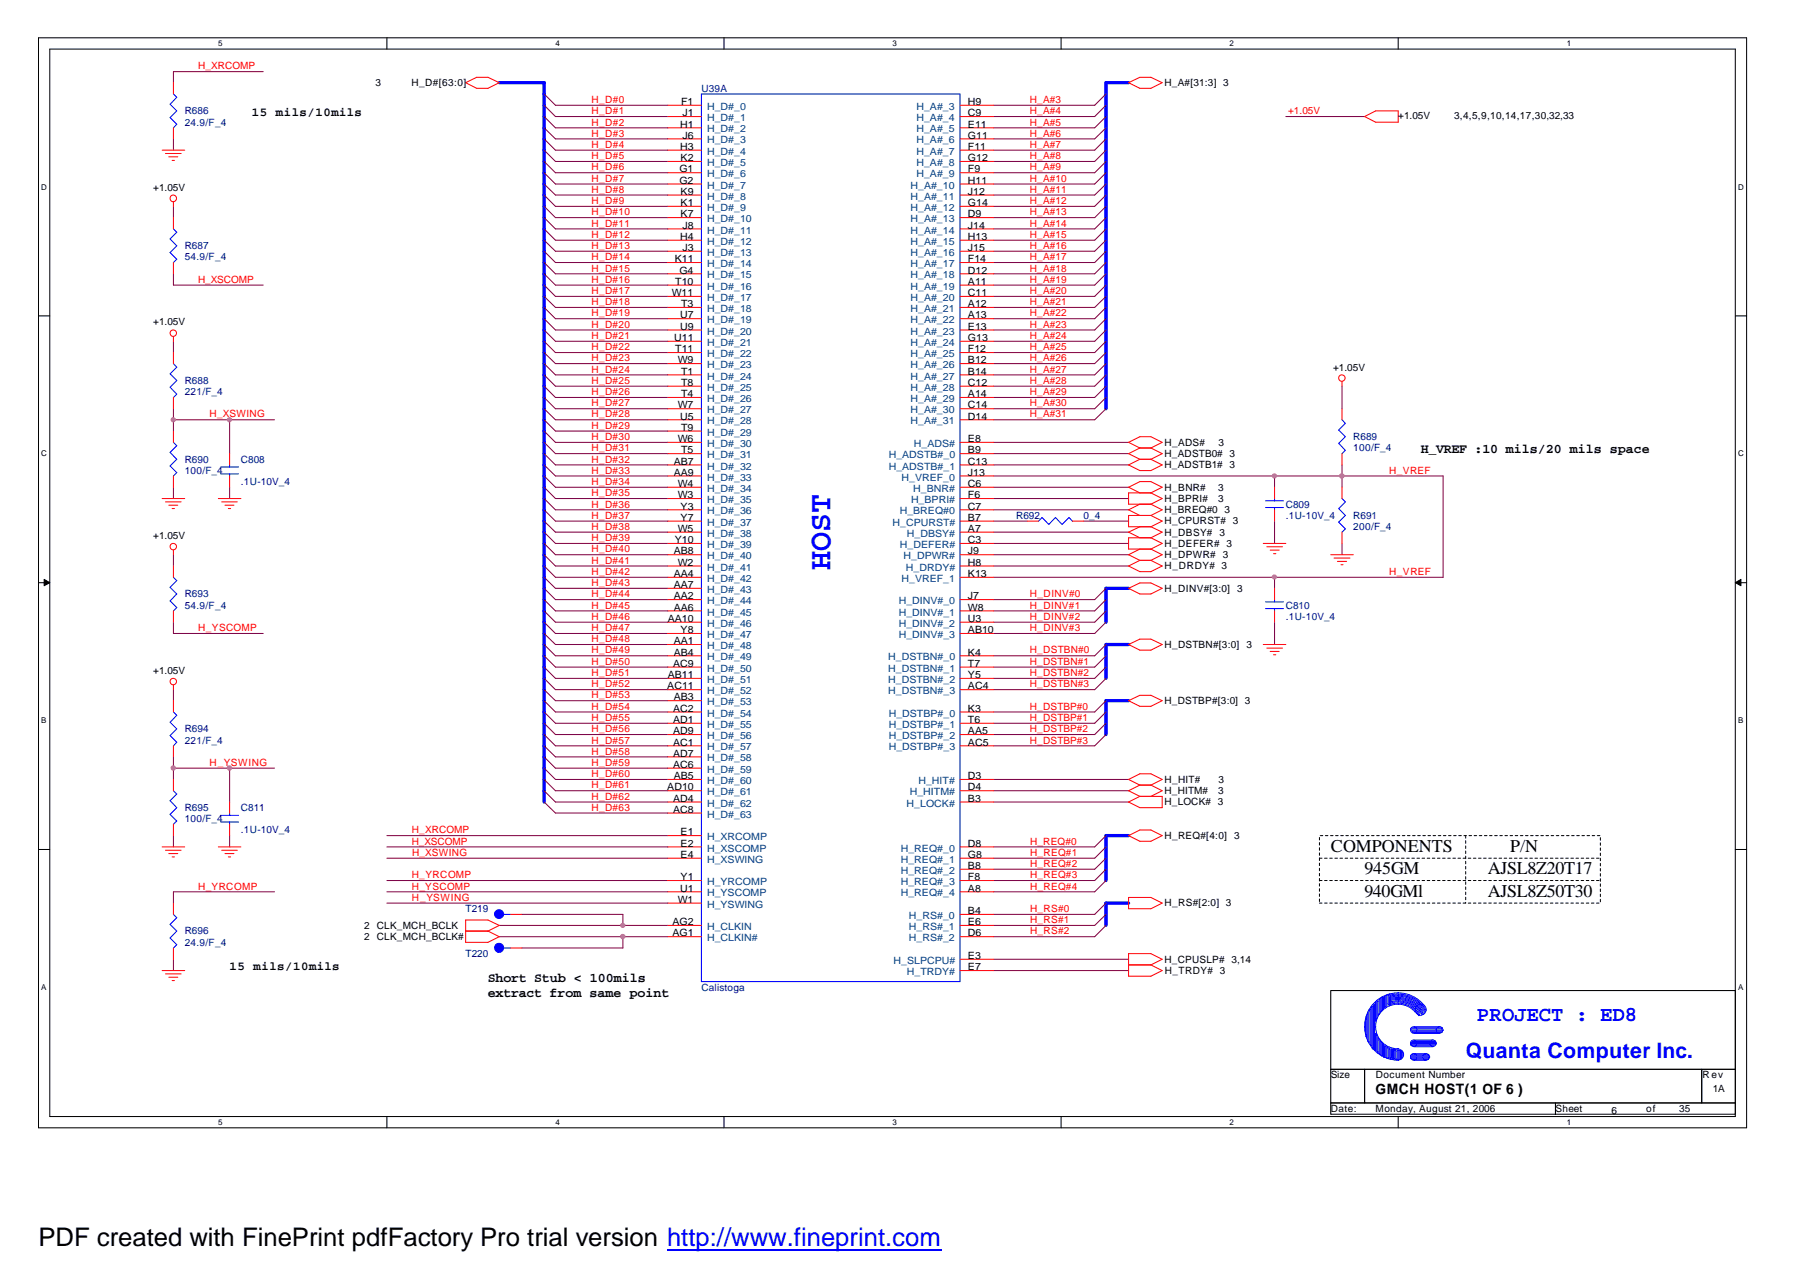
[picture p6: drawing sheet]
<svg xmlns="http://www.w3.org/2000/svg" width="297mm" height="210mm" viewBox="0 0 297 210" stroke-linecap="round" stroke-linejoin="round" font-family="sans-serif">
<g fill="none" stroke="#000" stroke-width=".17">
<path d="M6.3 6.2h281.9v179.9h-281.9zM8.2 8.1h278.1v176.1h-278.1zM63.8 6.2v1.9M119.5 6.2v1.9M175.1 6.2v1.9M230.7 6.2v1.9M6.3 52.1h1.9M286.3 52.1h1.9M6.3 96.2h1.9M286.3 96.2h1.9M6.3 140.2h1.9M286.3 140.2h1.9"/>
<path d="M219.6 163.5h66.7v13h-66.7zM219.6 176.5h5.6v5.5h-5.6zM225.2 176.5h55.6v5.5h-55.6zM280.8 176.5h5.5v5.5h-5.5zM63.8 184.2v1.9M119.5 184.2v1.9M175.1 184.2v1.9M219.6 182h37.1v1.9h-37.1zM230.7 184.2v1.9M256.7 182h29.6v1.9h-29.6z"/>
</g>
<g fill="#000" stroke="#000" stroke-width=".17">
<path d="M7.3 95.6l.9 .6-.9 .5z" fill-rule="evenodd"/>
<path d="M286.3 96.2l1-.6v1.1z" fill-rule="evenodd"/>
</g>
<g fill="none" stroke="#800040" stroke-width=".17">
<path d="M43.4 11.8h-14.8v1.8M89.8 15.5l1.9 1.9h18.5M89.8 17.4l1.9 1.8h18.5M89.8 19.2l1.9 1.9h18.5M182.5 15.5l-1.9 1.9h-16.6M182.5 17.4l-1.9 1.8h-16.6M182.5 19.2l-1.9 1.9h-16.6M212.2 19.2h13M28.6 22.9v1.9M28.6 34.1v1.8M89.8 21.1l1.9 1.8h18.5M89.8 22.9l1.9 1.9h18.5"/>
<path d="M89.8 24.8l1.9 1.8h18.5M89.8 26.6l1.9 1.9h18.5M89.8 28.5l1.9 1.9h18.5M89.8 30.4l1.9 1.8h18.5M89.8 32.2l1.9 1.9h18.5M89.8 34.1l1.9 1.8h18.5M89.8 35.9l1.9 1.9h18.5M89.8 37.8l1.9 1.8h18.5M89.8 39.6l1.9 1.9h18.5M182.5 21.1l-1.9 1.8h-16.6M182.5 22.9l-1.9 1.9h-16.6M182.5 24.8l-1.9 1.8h-16.6"/>
<path d="M182.5 26.6l-1.9 1.9h-16.6M182.5 28.5l-1.9 1.9h-16.6M182.5 30.4l-1.9 1.8h-16.6M182.5 32.2l-1.9 1.9h-16.6M182.5 34.1l-1.9 1.8h-16.6M182.5 35.9l-1.9 1.9h-16.6M182.5 37.8l-1.9 1.8h-16.6M182.5 39.6l-1.9 1.9h-16.6M28.6 45.2v1.8h14.8M28.6 56.3v1.9M89.8 41.5l1.9 1.8h18.5M89.8 43.3l1.9 1.9h18.5"/>
<path d="M89.8 45.2l1.9 1.8h18.5M89.8 47l1.9 1.9h18.5M89.8 48.9l1.9 1.8h18.5M89.8 50.7l1.9 1.9h18.5M89.8 52.6l1.9 1.9h18.5M89.8 54.5l1.9 1.8h18.5M89.8 56.3l1.9 1.9h18.5M89.8 58.2l1.9 1.8h18.5M182.5 41.5l-1.9 1.8h-16.6M182.5 43.3l-1.9 1.9h-16.6M182.5 45.2l-1.9 1.8h-16.6M182.5 47l-1.9 1.9h-16.6"/>
<path d="M182.5 48.9l-1.9 1.8h-16.6M182.5 50.7l-1.9 1.9h-16.6M182.5 52.6l-1.9 1.9h-16.6M182.5 54.5l-1.9 1.8h-16.6M182.5 56.3l-1.9 1.9h-16.6M182.5 58.2l-1.9 1.8h-16.6M28.6 69.3h16.7M28.6 67.5v3.6M37.9 69.3v5.6M89.8 60l1.9 1.9h18.5M89.8 61.9l1.9 1.8h18.5M89.8 63.7l1.9 1.9h18.5"/>
<path d="M89.8 65.6l1.9 1.9h18.5M89.8 67.5l1.9 1.8h18.5M89.8 69.3l1.9 1.8h18.5M89.8 71.1l1.9 1.9h18.5M89.8 73l1.9 1.9h18.5M89.8 74.9l1.9 1.8h18.5M89.8 76.7l1.9 1.8h18.5M89.8 78.5l1.9 1.9h18.5M164 73h22.2M164 74.9h22.2M164 76.7h22.2M164 78.5h74.1v16.8h-74.1"/>
<path d="M182.5 60l-1.9 1.9h-16.6M182.5 61.9l-1.9 1.8h-16.6M182.5 63.7l-1.9 1.9h-16.6M182.5 65.6l-1.9 1.9h-16.6M182.5 67.5l-1.9 1.8h-16.6M210.3 78.5v1.9M221.4 63.7v3.8M221.4 76.7v3.7M28.6 80.4v1.9M28.6 91.5v1.9M37.9 80.4v1.9M89.8 80.4l1.9 1.9h18.5"/>
<path d="M89.8 82.3l1.9 1.8h18.5M89.8 84.1l1.9 1.9h18.5M89.8 86l1.9 1.8h18.5M89.8 87.8l1.9 1.9h18.5M89.8 89.7l1.9 1.8h18.5M89.8 91.5l1.9 1.9h18.5M89.8 93.4l1.9 1.9h18.5M89.8 95.3l1.9 1.8h18.5M89.8 97.1l1.9 1.8h18.5M89.8 98.9l1.9 1.9h18.5M164 80.4h22.2M164 82.3h22.2"/>
<path d="M164 84.1h22.2M164 86h5.5M164 87.8h22.2M164 89.7h22.2M164 91.5h22.2M164 93.4h22.2M178.8 86h7.4M182.5 97.1l-1.9 1.8h-16.6M182.5 98.9l-1.9 1.9h-16.6M210.3 86v3.7M210.3 95.3v1.8M221.4 89.7v1.8"/>
<path d="M28.6 102.7v1.8h14.8M28.6 113.8v1.8M89.8 100.8l1.9 1.9h18.5M89.8 102.7l1.9 1.8h18.5M89.8 104.5l1.9 1.9h18.5M89.8 106.4l1.9 1.8h18.5M89.8 108.2l1.9 1.9h18.5M89.8 110.1l1.9 1.8h18.5M89.8 111.9l1.9 1.9h18.5M89.8 113.8l1.9 1.8h18.5M89.8 115.6l1.9 1.9h18.5M89.8 117.5l1.9 1.9h18.5"/>
<path d="M89.8 119.4l1.9 1.8h18.5M182.5 100.8l-1.9 1.9h-16.6M182.5 102.7l-1.9 1.8h-16.6M182.5 106.4l-1.9 1.8h-16.6M182.5 108.2l-1.9 1.9h-16.6M182.5 110.1l-1.9 1.8h-16.6M182.5 111.9l-1.9 1.9h-16.6M182.5 115.6l-1.9 1.9h-16.6M182.5 117.5l-1.9 1.9h-16.6M182.5 119.4l-1.9 1.8h-16.6M210.3 102.7v3.7M28.6 126.8h16.7"/>
<path d="M28.6 124.9v3.7M28.6 137.9v1.9M37.9 126.8v5.5M37.9 137.9v1.9M63.8 137.9h46.4M63.8 139.8h46.4M89.8 121.2l1.9 1.9h18.5M89.8 123.1l1.9 1.8h18.5M89.8 124.9l1.9 1.9h18.5M89.8 126.8l1.9 1.8h18.5M89.8 128.6l1.9 1.9h18.5M89.8 130.5l1.9 1.8h18.5"/>
<path d="M89.8 132.3l1.9 1.9h18.5M164 128.6h22.2M164 130.5h22.2M164 132.3h22.2M182.5 121.2l-1.9 1.9h-16.6M182.5 137.9l-1.9 1.9h-16.6M182.5 139.8l-1.9 1.8h-16.6M28.6 158.3v1.9M45.3 147.2h-16.7v1.8M63.8 141.6h46.4M63.8 145.3h46.4M63.8 147.2h46.4"/>
<path d="M63.8 149h46.4M82.4 152.7h27.8M82.4 154.6h27.8M86.1 150.9h16.7v1.8M102.8 154.6v1.8h-16.7M164 158.3h22.2M182.5 143.4l-1.9 1.9h-16.6M182.5 145.3l-1.9 1.9h-16.6M182.5 150.9l-1.9 1.8h-16.6M182.5 152.7l-1.9 1.9h-16.6M182.5 141.6l-1.9 1.8h-16.6M182.5 149l-1.9 1.9h-16.6"/>
<path d="M164 160.2h22.2"/>
</g>
<path d="M82.4 13.6h7.4v118.7M186.2 13.6h-3.7v53.9M186.2 97.1h-3.7v5.6M186.2 115.6h-3.7v5.6M186.2 106.4h-3.7v5.5M186.2 137.9h-3.7v7.4M186.2 149h-3.7v3.7" fill="none" stroke="#00f" stroke-width=".55"/>
<g fill="none" stroke="#f00" stroke-width=".17">
<path d="M28.6 13.6v1.9M76.8 13.6l1.9-.8h1.8l1.9 .8-1.9 1h-1.8zM110.2 17.4h5.5M110.2 19.2h5.5M158.4 17.4h5.6M158.4 19.2h5.6M186.2 13.6l1.9-.8h1.8l1.9 .8-1.9 1h-1.8zM225.2 19.2l1.8-.9h3.7v1.9h-3.7zM26.8 24.8h3.7M27.3 25.3h2.6M27.9 25.9h1.4M28.4 26.5h.4"/>
<path d="M28.6 21.1v1.8M28.6 33.3v.8M28.6 35.9v1.9M110.2 24.8h5.5M110.2 21.1h5.5M110.2 22.9h5.5M110.2 26.6h5.5M110.2 28.5h5.5M110.2 30.4h5.5M110.2 32.2h5.5M110.2 34.1h5.5M110.2 35.9h5.5"/>
<path d="M110.2 37.8h5.5M110.2 39.6h5.5M158.4 24.8h5.6M158.4 21.1h5.6M158.4 22.9h5.6M158.4 26.6h5.6M158.4 28.5h5.6M158.4 30.4h5.6M158.4 32.2h5.6M158.4 34.1h5.6M158.4 35.9h5.6M158.4 37.8h5.6"/>
<path d="M158.4 39.6h5.6M28.6 43.3v1.9M28.6 55.6v.7M28.6 58.2v1.8M110.2 41.5h5.5M110.2 43.3h5.5M110.2 45.2h5.5M110.2 47h5.5M110.2 48.9h5.5M110.2 50.7h5.5M110.2 52.6h5.5M110.2 54.5h5.5"/>
<path d="M110.2 56.3h5.5M110.2 58.2h5.5M158.4 41.5h5.6M158.4 43.3h5.6M158.4 45.2h5.6M158.4 47h5.6M158.4 48.9h5.6M158.4 50.7h5.6M158.4 52.6h5.6M158.4 54.5h5.6M158.4 56.3h5.6M158.4 58.2h5.6"/>
<path d="M28.6 65.6v1.9M28.6 71.1v1.9M28.6 78.5v1.9M37.9 74.9v1.8M37.9 78.5v1.9M110.2 60h5.5M110.2 61.9h5.5M110.2 63.7h5.5M110.2 65.6h5.5M110.2 67.5h5.5M110.2 69.3h5.5M110.2 73h5.5"/>
<path d="M110.2 74.9h5.5M110.2 76.7h5.5M110.2 78.5h5.5M110.2 71.1h5.5M158.4 60h5.6M158.4 61.9h5.6M158.4 63.7h5.6M158.4 65.6h5.6M158.4 67.5h5.6M158.4 69.3h5.6M158.4 73h5.6M158.4 74.9h5.6"/>
<path d="M158.4 76.7h5.6M158.4 78.5h5.6M188.1 73.9l-1.9-.9 1.9-.9h1.8l1.9 .9-1.9 .9M188.1 73.9h1.8M188.1 73.9l-1.9 1 1.9 .9M188.1 75.8h1.8M188.1 75.8l-1.9 .9 1.9 1h1.8l1.9-1-1.9-.9M189.9 73.9l1.9 1-1.9 .9M221.4 63v.7M221.4 67.5v1.8M221.4 74.9v1.8M26.8 82.3h3.7"/>
<path d="M27.3 82.8h2.6M27.9 83.4h1.4M28.4 83.9h.4M28.6 90.8v.7M28.6 93.4v1.9M36 82.3h3.8M36.6 82.8h2.6M37.1 83.4h1.5M37.7 83.9h.4M110.2 91.5h5.5M110.2 89.7h5.5M110.2 82.3h5.5"/>
<path d="M110.2 80.4h5.5M110.2 84.1h5.5M110.2 86h5.5M110.2 87.8h5.5M110.2 93.4h5.5M110.2 95.3h5.5M110.2 97.1h5.5M110.2 98.9h5.5M158.4 91.5h5.6M158.4 89.7h5.6M158.4 82.3h5.6M158.4 80.4h5.6"/>
<path d="M158.4 84.1h5.6M158.4 86h5.6M158.4 87.8h5.6M158.4 93.4h5.6M158.4 95.3h5.6M158.4 98.9h5.6M169.5 86h1.9M177 86h1.8M186.2 97.1l1.9-.9h1.8l1.9 .9-1.9 .9h-1.8zM188.1 81.3l-1.9-.9 1.9-.9h1.8l1.9 .9-1.9 .9M188.1 83.2l-1.9 .9 1.9 1M188.1 86.9l-1.9 .9 1.9 .9"/>
<path d="M188.1 92.5l-1.9 .9 1.9 .9h1.8l1.9-.9-1.9-.9M188.1 92.5h1.8M188.1 90.6l-1.9 .9 1.9 1M189.9 81.3h-3.7v1.9h3.7M189.9 85.1h-3.7v1.8h3.7M189.9 88.7h-3.7v1.9h3.7M189.9 83.2l1.9 .9-1.9 1M189.9 86.9l1.9 .9-1.9 .9M189.9 90.6l1.9 .9-1.9 1M189.9 81.3l1.9 1-1.9 .9M189.9 85.1l1.9 .9-1.9 .9M189.9 88.7l1.9 1-1.9 .9"/>
<path d="M208.4 89.7h3.8M209 90.2h2.6M209.6 90.8h1.5M210.1 91.4h.4M210.3 80.4v1.9M210.3 84.1v1.9M210.3 97.1v1.8M219.6 91.5h3.7M220.1 92.1h2.7M220.7 92.6h1.5M221.3 93.2h.3M221.4 80.4v1.9"/>
<path d="M221.4 87.8v1.9M28.6 100.8v1.9M28.6 113v.8M28.6 115.6v1.9M110.2 106.4h5.5M110.2 100.8h5.5M110.2 102.7h5.5M110.2 104.5h5.5M110.2 108.2h5.5M110.2 110.1h5.5M110.2 111.9h5.5M110.2 113.8h5.5"/>
<path d="M110.2 115.6h5.5M110.2 117.5h5.5M110.2 119.4h5.5M158.4 100.8h5.6M158.4 102.7h5.6M158.4 104.5h5.6M158.4 108.2h5.6M158.4 110.1h5.6M158.4 111.9h5.6M158.4 113.8h5.6M158.4 117.5h5.6M158.4 119.4h5.6"/>
<path d="M186.2 106.4l1.9-.9h1.8l1.9 .9-1.9 .9h-1.8zM186.2 115.6l1.9-.9h1.8l1.9 .9-1.9 1h-1.8zM208.4 106.4h3.8M209 106.9h2.6M209.6 107.5h1.5M210.1 108h.4M210.3 100.8v1.9M26.8 139.8h3.7M28.6 123.1v1.8M28.6 128.6v1.9M28.6 136v1.9M36 139.8h3.8"/>
<path d="M37.9 132.3v1.9M37.9 136v1.9M110.2 139.8h5.5M110.2 137.9h5.5M110.2 121.2h5.5M110.2 123.1h5.5M110.2 124.9h5.5M110.2 126.8h5.5M110.2 128.6h5.5M110.2 130.5h5.5M110.2 132.3h5.5M110.2 134.2h5.5"/>
<path d="M158.4 139.8h5.6M158.4 121.2h5.6M158.4 123.1h5.6M158.4 128.6h5.6M158.4 130.5h5.6M158.4 132.3h5.6M186.2 137.9l1.9-.9h1.8l1.9 .9-1.9 .9h-1.8zM186.2 132.3l1.9-.9h3.7v1.9h-3.7zM188.1 129.6l-1.9-1 1.9-.9h1.8l1.9 .9-1.9 1M188.1 129.6h1.8M188.1 129.6l-1.9 .9 1.9 .9M189.9 129.6l1.9 .9-1.9 .9"/>
<path d="M27.3 140.3h2.6M27.9 140.9h1.4M28.4 141.4h.4M28.6 149v1.9M28.6 156.4v1.9M36.6 140.3h2.6M37.1 140.9h1.5M37.7 141.4h.4M76.8 151.8h3.7l1.9 .9-1.9 .9 1.9 1-1.9 .9h-3.7zM76.8 153.6h3.7M84.2 150.9h1.9M84.2 156.4h1.9"/>
<path d="M110.2 154.6h5.5M110.2 152.7h5.5M110.2 141.6h5.5M110.2 145.3h5.5M110.2 147.2h5.5M110.2 149h5.5M158.4 154.6h5.6M158.4 152.7h5.6M158.4 141.6h5.6M158.4 145.3h5.6M158.4 147.2h5.6M158.4 143.4h5.6"/>
<path d="M158.4 150.9h5.6M158.4 158.3h5.6M186.2 148.1h3.7l1.9 .9-1.9 1h-3.7zM186.2 157.4h3.7l1.9 .9-1.9 .9 1.9 1-1.9 .9h-3.7zM186.2 159.2h3.7M26.8 160.2h3.7M27.3 160.7h2.6M27.9 161.3h1.4M28.4 161.8h.4M158.4 160.2h5.6"/>
<circle cx="28.6" cy="32.7" r=".55"/>
<circle cx="28.6" cy="55" r=".54"/>
<circle cx="221.4" cy="62.4" r=".54"/>
<circle cx="28.6" cy="90.2" r=".54"/>
<circle cx="28.6" cy="112.5" r=".54"/>
</g>
<path d="M217.7 137.9h46.4v11.1h-46.4zM241.9 137.9v11.1M217.7 141.6h46.4M217.7 145.3h46.4" fill="none" stroke="#000" stroke-width=".17" stroke-dasharray=".4"/>
<g fill="none" stroke="#00f" stroke-width=".17">
<path d="M28.6 15.5l.6 .6-1.1 1.1 1.1 1.1-1.1 1.1 1.1 1.1-.6 .6M115.7 15.5h42.7v146.5h-42.7zM28.6 37.8l.6 .5-1.1 1.1 1.1 1.2-1.1 1.1 1.1 1.1-.6 .5M28.6 73l.6 .5-1.1 1.1 1.1 1.2-1.1 1.1 1.1 1.1-.6 .5M28.6 60l.6 .6-1.1 1.1 1.1 1.1-1.1 1.1 1.1 1.1-.6 .6M36.4 78.2h3M36.4 77.1h3M37.9 76.7v.4M37.9 78.2v.3M221.4 69.3l.6 .6-1.1 1.1 1.1 1.1-1.1 1.1 1.1 1.1-.6 .6M28.6 95.3l.6 .5-1.1 1.1 1.1 1.1-1.1 1.2 1.1 1.1-.6 .5M171.4 86l.6-.6 1.1 1.1 1.1-1.1 1.1 1.1 1.1-1.1 .6 .6"/>
<path d="M208.8 83.7h3M208.8 82.6h3M208.8 99.3h3M210.3 82.3v.3M210.3 83.7v.4M210.3 98.9v.4M221.4 82.3l.6 .5-1.1 1.1 1.1 1.2-1.1 1.1 1.1 1.1-.6 .5M28.6 117.5l.6 .5-1.1 1.2 1.1 1.1-1.1 1.1 1.1 1.1-.6 .6M208.8 100.4h3M210.3 100.4v.4M28.6 130.5l.6 .5-1.1 1.1 1.1 1.2-1.1 1.1 1.1 1.1-.6 .5M36.4 135.7h3"/>
<path d="M36.4 134.5h3M37.9 134.2v.3M37.9 135.7v.3M28.6 150.9l.6 .5-1.1 1.1 1.1 1.1-1.1 1.2 1.1 1.1-.6 .5M83.1 156.4h1.1M83.1 150.9h1.1M225.3 168.1v2.6l.2 .6v-3.7l.2-.4v4.6l.2 .2v-5.2l.2-.3v5.9l.2 .2v-6.3l.1-.2v7M227 165.3v3.2l.2-.5v-2.7l.2-.1v2.4l.2-.2v-2.5l.2-.1v2.2l.1-.2v-2.2h.2v2l.2-.1v-1.9l.2-.2v1.9l.2-.2v-1.7l.2-.2v1.9M229.2 165.8l1.5-.3a3.8 3.8 0 0 1 3.4 2.1M229.2 165.6l1.5-.3a4 4 0 0 1 3.6 2.3M229.2 165.4l1.5-.2a4.2 4.2 0 0 1 3.7 2M229.2 165.2l1.5-.3a4.4 4.4 0 0 1 4 2.5"/>
<path d="M229.2 165a4.7 4.7 0 0 1 5.7 2.4M229.2 164.8l1.5-.2a4.7 4.7 0 0 1 4.2 2.5M229.2 164.6l1.5-.2a4.9 4.9 0 0 1 4.4 2.6M229.2 172.9v1.7h-.1v-1.7l-.2-.2v1.9l-.2-.2v-1.7l-.2-.1v1.8h-.2v-2l-.2-.2v2h-.2v-2.2l-.1-.2v2.2l-.2-.1v-2.3l-.2-.3v2.4l-.2-.2v-2.6l-.2-.4v2.8h-.2v-7.6l-.1 .2v7.2M229.2 173.1h.2v1.5h.2v-1.5h.2v1.7h-.4l.6-1.7v1.7l.2-.2v-1.5l.1 .4v1.3h.2v-1.5h.2v1.5h.2v-1.5h.2v1.5l.2-.2v-1.1l.2 .2v.7M229.2 164.1v1.8l-.1-.2v-1.5zM229.4 164.2l1.3-.1a5.3 5.3 0 0 1 4.6 2.6M229.4 164.4l1.3-.2a5.1 5.1 0 0 1 4.5 2.6M229.4 164.2v1.5M233 169.6h5v.2h-5.3v.2h5.4l-.1 .2h-5l.1 .2h4.9M233 174h2.7v.2h-3v.2h3.2l-.2 .2h-3l.4 .2h2.6M233 171.8h3.9v.2h-3.9l-.3 .2h4.3l-.1 .2h-4.2l.4 .2h3.5"/>
<path d="M233.3 173.9h2.1M233.3 175h2.1M233.3 172.7h3.2M233.3 171.6h3.2M233.3 170.5h4.3M233.3 169.4h4.3M233.6 167.1a3.7 3.7 0 0 0-2.9-1.4 3.7 3.7 0 0 0-3.7 3.7 3.7 3.7 0 0 0 3.7 3.7M235 166a5.5 5.5 0 0 0-4.3-2.2 5.5 5.5 0 0 0-5.5 5.7v-.1a5.5 5.5 0 0 0 5.5 5.5"/>
<circle cx="230.7" cy="174" r=".91"/>
<circle cx="233.3" cy="170" r=".54"/>
<circle cx="233.3" cy="174.4" r=".54"/>
<circle cx="233.3" cy="172.2" r=".54"/>
<circle cx="234.4" cy="166.6" r=".91"/>
<circle cx="235.3" cy="174.4" r=".55"/>
<circle cx="236.4" cy="172.2" r=".54"/>
<circle cx="237.5" cy="170" r=".54"/>
</g>
<g fill="#00f" stroke="#00f" stroke-width=".17">
<circle cx="82.4" cy="156.4" r=".75"/>
<circle cx="82.4" cy="150.8" r=".74"/>
</g>
<g fill="#f0f" stroke="#f0f" stroke-width=".17">
<circle cx="102.8" cy="152.7" r=".36"/>
<circle cx="102.8" cy="154.5" r=".37"/>
<circle cx="221.4" cy="78.5" r=".36"/>
<circle cx="210.3" cy="95.2" r=".36"/>
<circle cx="37.9" cy="69.3" r=".36"/>
<circle cx="28.6" cy="69.3" r=".36"/>
<circle cx="37.9" cy="126.7" r=".37"/>
<circle cx="28.6" cy="126.7" r=".37"/>
<circle cx="210.3" cy="78.5" r=".36"/>
</g>
<path d="M110.1 206.3h45.2" fill="none" stroke="#00f" stroke-width=".3"/>
<text font-size="5.4" fill="#00f" x="137" y="94.1" transform="rotate(-90 137 94.1)">HOST</text>
<text font-size="4.2" x="6.3" y="205.7">PDF created with FinePrint pdfFactory Pro trial version http://www.fineprint.com</text>
<g font-size="3.5" fill="#00f">
<text x="243.7" y="168.5">PROJECT : ED8</text>
<text x="241.9" y="174.5">Quanta Computer Inc.</text>
</g>
<g font-size="3">
<text x="219.6" y="140.6">COMPONENTS</text>
<text x="249.2" y="140.6">P/N</text>
<text x="225.2" y="144.3">945GM</text>
<text x="225.2" y="148">940GMl</text>
<text x="245.5" y="144.3">AJSL8Z20T17</text>
<text x="245.5" y="148">AJSL8Z50T30</text>
</g>
<text font-size="2.4" x="227" y="180.5">GMCH HOST(1 OF 6 )</text>
<g font-size="2.2">
<text x="234.4" y="74.8">H_VREF :10 mils/20 mils space</text>
<text x="80.5" y="162">Short Stub &lt; 100mils</text>
<text x="80.5" y="164.5">extract from same point</text>
</g>
<g font-size="2">
<text x="41.6" y="19.1">15 mils/10mils</text>
<text x="37.9" y="160">15 mils/10mils</text>
</g>
<g font-size="1.7" fill="#f00">
<text x="32.7" y="11.4">H_XRCOMP</text>
<text x="97.6" y="17">H_D#0</text>
<text x="169.9" y="17">H_A#3</text>
<text x="97.6" y="18.9">H_D#1</text>
<text x="97.6" y="20.7">H_D#2</text>
<text x="97.6" y="22.5">H_D#3</text>
<text x="169.9" y="18.9">H_A#4</text>
<text x="169.9" y="20.7">H_A#5</text>
<text x="169.9" y="22.5">H_A#6</text>
<text x="212.6" y="18.9">+1.05V</text>
<text x="97.6" y="24.4">H_D#4</text>
<text x="97.6" y="26.3">H_D#5</text>
<text x="97.6" y="28.1">H_D#6</text>
<text x="97.6" y="30">H_D#7</text>
<text x="169.9" y="24.4">H_A#7</text>
<text x="169.9" y="26.3">H_A#8</text>
<text x="169.9" y="28.1">H_A#9</text>
<text x="169.9" y="30">H_A#10</text>
<text x="97.6" y="31.8">H_D#8</text>
<text x="97.6" y="33.7">H_D#9</text>
<text x="97.6" y="35.5">H_D#10</text>
<text x="169.9" y="31.8">H_A#11</text>
<text x="169.9" y="33.7">H_A#12</text>
<text x="169.9" y="35.5">H_A#13</text>
<text x="97.6" y="37.4">H_D#11</text>
<text x="97.6" y="39.3">H_D#12</text>
<text x="97.6" y="41.1">H_D#13</text>
<text x="169.9" y="37.4">H_A#14</text>
<text x="169.9" y="39.3">H_A#15</text>
<text x="169.9" y="41.1">H_A#16</text>
<text x="32.7" y="46.7">H_XSCOMP</text>
<text x="97.6" y="42.9">H_D#14</text>
<text x="97.6" y="44.8">H_D#15</text>
<text x="97.6" y="46.7">H_D#16</text>
<text x="169.9" y="42.9">H_A#17</text>
<text x="169.9" y="44.8">H_A#18</text>
<text x="169.9" y="46.7">H_A#19</text>
<text x="97.6" y="48.5">H_D#17</text>
<text x="97.6" y="50.3">H_D#18</text>
<text x="97.6" y="52.2">H_D#19</text>
<text x="169.9" y="48.5">H_A#20</text>
<text x="169.9" y="50.3">H_A#21</text>
<text x="169.9" y="52.2">H_A#22</text>
<text x="97.6" y="54.1">H_D#20</text>
<text x="97.6" y="55.9">H_D#21</text>
<text x="97.6" y="57.8">H_D#22</text>
<text x="97.6" y="59.6">H_D#23</text>
<text x="169.9" y="54.1">H_A#23</text>
<text x="169.9" y="55.9">H_A#24</text>
<text x="169.9" y="57.8">H_A#25</text>
<text x="169.9" y="59.6">H_A#26</text>
<text x="97.6" y="61.5">H_D#24</text>
<text x="97.6" y="63.3">H_D#25</text>
<text x="97.6" y="65.2">H_D#26</text>
<text x="169.9" y="61.5">H_A#27</text>
<text x="169.9" y="63.3">H_A#28</text>
<text x="169.9" y="65.2">H_A#29</text>
<text x="34.6" y="68.9">H_XSWING</text>
<text x="97.6" y="67.1">H_D#27</text>
<text x="97.6" y="68.9">H_D#28</text>
<text x="97.6" y="70.8">H_D#29</text>
<text x="169.9" y="67.1">H_A#30</text>
<text x="169.9" y="68.9">H_A#31</text>
<text x="97.6" y="72.6">H_D#30</text>
<text x="97.6" y="74.5">H_D#31</text>
<text x="97.6" y="76.3">H_D#32</text>
<text x="97.6" y="78.2">H_D#33</text>
<text x="97.6" y="80">H_D#34</text>
<text x="97.6" y="81.9">H_D#35</text>
<text x="97.6" y="83.7">H_D#36</text>
<text x="229.2" y="78.2">H_VREF</text>
<text x="97.6" y="85.6">H_D#37</text>
<text x="97.6" y="87.4">H_D#38</text>
<text x="97.6" y="89.3">H_D#39</text>
<text x="97.6" y="91.2">H_D#40</text>
<text x="97.6" y="93">H_D#41</text>
<text x="97.6" y="94.9">H_D#42</text>
<text x="229.2" y="94.9">H_VREF</text>
<text x="97.6" y="96.7">H_D#43</text>
<text x="97.6" y="98.6">H_D#44</text>
<text x="97.6" y="100.4">H_D#45</text>
<text x="169.9" y="98.6">H_DINV#0</text>
<text x="169.9" y="100.4">H_DINV#1</text>
<text x="32.7" y="104.2">H_YSCOMP</text>
<text x="97.6" y="102.3">H_D#46</text>
<text x="97.6" y="104.2">H_D#47</text>
<text x="97.6" y="106">H_D#48</text>
<text x="97.6" y="107.8">H_D#49</text>
<text x="169.9" y="102.3">H_DINV#2</text>
<text x="169.9" y="104.2">H_DINV#3</text>
<text x="169.9" y="107.8">H_DSTBN#0</text>
<text x="97.6" y="109.7">H_D#50</text>
<text x="97.6" y="111.6">H_D#51</text>
<text x="97.6" y="113.4">H_D#52</text>
<text x="169.9" y="109.7">H_DSTBN#1</text>
<text x="169.9" y="111.6">H_DSTBN#2</text>
<text x="169.9" y="113.4">H_DSTBN#3</text>
<text x="97.6" y="115.2">H_D#53</text>
<text x="97.6" y="117.1">H_D#54</text>
<text x="97.6" y="119">H_D#55</text>
<text x="169.9" y="117.1">H_DSTBP#0</text>
<text x="169.9" y="119">H_DSTBP#1</text>
<text x="97.6" y="120.8">H_D#56</text>
<text x="97.6" y="122.7">H_D#57</text>
<text x="97.6" y="124.5">H_D#58</text>
<text x="169.9" y="120.8">H_DSTBP#2</text>
<text x="169.9" y="122.7">H_DSTBP#3</text>
<text x="34.5" y="126.4">H_YSWING</text>
<text x="97.6" y="126.4">H_D#59</text>
<text x="97.6" y="128.2">H_D#60</text>
<text x="97.6" y="130.1">H_D#61</text>
<text x="97.6" y="132">H_D#62</text>
<text x="67.9" y="137.5">H_XRCOMP</text>
<text x="97.6" y="133.8">H_D#63</text>
<text x="67.9" y="139.4">H_XSCOMP</text>
<text x="68" y="141.2">H_XSWING</text>
<text x="170" y="139.4">H_REQ#0</text>
<text x="170" y="141.2">H_REQ#1</text>
<text x="170" y="143.1">H_REQ#2</text>
<text x="32.7" y="146.8">H_YRCOMP</text>
<text x="67.9" y="144.9">H_YRCOMP</text>
<text x="67.9" y="146.8">H_YSCOMP</text>
<text x="67.9" y="148.6">H_YSWING</text>
<text x="170" y="144.9">H_REQ#3</text>
<text x="170" y="146.8">H_REQ#4</text>
<text x="170" y="150.5">H_RS#0</text>
<text x="170" y="152.3">H_RS#1</text>
<text x="170" y="154.2">H_RS#2</text>
</g>
<g font-size="1.7">
<text x="62" y="14.2">3</text>
<text x="67.9" y="14.2">H_D#[63:0]</text>
<text x="112.4" y="17.3">F1</text>
<text x="159.7" y="17.3">H9</text>
<text x="192.2" y="14.2">H_A#[31:3] 3</text>
<text x="112.2" y="21.1">H1</text>
<text x="112.6" y="19.2">J1</text>
<text x="112.6" y="22.9">J6</text>
<text x="159.7" y="19.2">C9</text>
<text x="159.7" y="21.1">E11</text>
<text x="159.7" y="22.9">G11</text>
<text x="230.7" y="19.6">+1.05V</text>
<text x="239.9" y="19.6">3,4,5,9,10,14,17,30,32,33</text>
<text x="112.1" y="28.5">G1</text>
<text x="112.2" y="24.7">H3</text>
<text x="112.3" y="26.6">K2</text>
<text x="159.7" y="24.7">F11</text>
<text x="159.7" y="26.6">G12</text>
<text x="159.7" y="28.5">F9</text>
<text x="25.3" y="31.5">+1.05V</text>
<text x="112.1" y="30.3">G2</text>
<text x="112.3" y="32.1">K9</text>
<text x="112.3" y="34">K1</text>
<text x="112.3" y="35.9">K7</text>
<text x="159.7" y="30.3">H11</text>
<text x="159.7" y="32.1">J12</text>
<text x="159.7" y="34">G14</text>
<text x="159.7" y="35.9">D9</text>
<text x="112.2" y="39.6">H4</text>
<text x="112.6" y="37.7">J8</text>
<text x="112.6" y="41.4">J3</text>
<text x="159.7" y="37.7">J14</text>
<text x="159.7" y="39.6">H13</text>
<text x="159.7" y="41.4">J15</text>
<text x="111.3" y="43.3">K11</text>
<text x="111.4" y="47">T10</text>
<text x="112.1" y="45.1">G4</text>
<text x="159.7" y="43.3">F14</text>
<text x="159.7" y="45.1">D12</text>
<text x="159.7" y="47">A11</text>
<text x="25.3" y="53.7">+1.05V</text>
<text x="110.9" y="48.9">W11</text>
<text x="112.2" y="52.5">U7</text>
<text x="112.4" y="50.7">T3</text>
<text x="159.7" y="48.9">C11</text>
<text x="159.7" y="50.7">A12</text>
<text x="159.7" y="52.5">A13</text>
<text x="111.3" y="56.3">U11</text>
<text x="111.4" y="58.1">T11</text>
<text x="111.8" y="60">W9</text>
<text x="112.2" y="54.4">U9</text>
<text x="159.7" y="54.4">E13</text>
<text x="159.7" y="56.3">G13</text>
<text x="159.7" y="58.1">F12</text>
<text x="159.7" y="60">B12</text>
<text x="112.4" y="61.8">T1</text>
<text x="112.4" y="63.7">T8</text>
<text x="112.4" y="65.5">T4</text>
<text x="159.7" y="61.8">B14</text>
<text x="159.7" y="63.7">C12</text>
<text x="159.7" y="65.5">A14</text>
<text x="220" y="61.1">+1.05V</text>
<text x="111.8" y="67.4">W7</text>
<text x="112.2" y="69.2">U5</text>
<text x="112.4" y="71.1">T9</text>
<text x="159.7" y="67.4">C14</text>
<text x="159.7" y="69.2">D14</text>
<text x="111.2" y="76.7">AB7</text>
<text x="111.8" y="73">W6</text>
<text x="112.4" y="74.8">T5</text>
<text x="159.7" y="73">E8</text>
<text x="159.7" y="74.8">B9</text>
<text x="159.7" y="76.7">C13</text>
<text x="192.2" y="73.5">H_ADS#</text>
<text x="192.2" y="75.4">H_ADSTB0# 3</text>
<text x="192.2" y="77.3">H_ADSTB1# 3</text>
<text x="201.1" y="73.5">3</text>
<text x="111.2" y="78.5">AA9</text>
<text x="111.8" y="80.4">W4</text>
<text x="111.8" y="82.2">W3</text>
<text x="159.7" y="78.5">J13</text>
<text x="159.7" y="80.4">C6</text>
<text x="159.7" y="82.2">F6</text>
<text x="192.2" y="81">H_BNR#</text>
<text x="192.2" y="82.8">H_BPRI#</text>
<text x="201" y="81">3</text>
<text x="201" y="82.8">3</text>
<text x="25.3" y="89">+1.05V</text>
<text x="111.3" y="89.6">Y10</text>
<text x="111.8" y="87.8">W5</text>
<text x="112.3" y="84.1">Y3</text>
<text x="112.3" y="86">Y7</text>
<text x="159.7" y="84.1">C7</text>
<text x="159.7" y="86">B7</text>
<text x="159.7" y="87.8">A7</text>
<text x="159.7" y="89.6">C3</text>
<text x="192.2" y="84.7">H_BREQ#0 3</text>
<text x="192.2" y="88.4">H_DBSY#</text>
<text x="192.2" y="86.5">H_CPURST# 3</text>
<text x="201.2" y="88.4">3</text>
<text x="111.2" y="91.5">AB8</text>
<text x="111.2" y="95.2">AA4</text>
<text x="111.8" y="93.4">W2</text>
<text x="159.7" y="91.5">J9</text>
<text x="159.7" y="93.4">H8</text>
<text x="159.7" y="95.2">K13</text>
<text x="192.2" y="94">H_DRDY# 3</text>
<text x="192.2" y="92.1">H_DPWR#</text>
<text x="192.2" y="90.2">H_DEFER# 3</text>
<text x="201.8" y="92.1">3</text>
<text x="111.2" y="97">AA7</text>
<text x="111.2" y="98.9">AA2</text>
<text x="111.2" y="100.8">AA6</text>
<text x="159.7" y="98.9">J7</text>
<text x="159.7" y="100.8">W8</text>
<text x="192.2" y="97.7">H_DINV#[3:0] 3</text>
<text x="110.2" y="102.6">AA10</text>
<text x="111.2" y="106.3">AA1</text>
<text x="112.3" y="104.5">Y8</text>
<text x="159.7" y="102.6">U3</text>
<text x="159.7" y="104.5">AB10</text>
<text x="192.2" y="106.9">H_DSTBN#[3:0] 3</text>
<text x="25.3" y="111.2">+1.05V</text>
<text x="110.1" y="113.8">AC11</text>
<text x="110.2" y="111.9">AB11</text>
<text x="111.1" y="110">AC9</text>
<text x="111.2" y="108.2">AB4</text>
<text x="159.7" y="108.2">K4</text>
<text x="159.7" y="110">T7</text>
<text x="159.7" y="111.9">Y5</text>
<text x="159.7" y="113.8">AC4</text>
<text x="111.1" y="117.4">AC2</text>
<text x="111.1" y="119.3">AD1</text>
<text x="111.2" y="115.6">AB3</text>
<text x="159.7" y="117.4">K3</text>
<text x="159.7" y="119.3">T6</text>
<text x="192.2" y="116.2">H_DSTBP#[3:0] 3</text>
<text x="111.1" y="121.2">AD9</text>
<text x="111.1" y="123">AC1</text>
<text x="111.1" y="124.9">AD7</text>
<text x="159.7" y="121.2">AA5</text>
<text x="159.7" y="123">AC5</text>
<text x="110.1" y="130.4">AD10</text>
<text x="111.1" y="126.7">AC6</text>
<text x="111.2" y="128.6">AB5</text>
<text x="159.7" y="128.6">D3</text>
<text x="159.7" y="130.4">D4</text>
<text x="192.2" y="129.2">H_HIT#</text>
<text x="192.2" y="131">H_HITM#</text>
<text x="201" y="131">3</text>
<text x="201" y="129.2">3</text>
<text x="111.1" y="132.3">AD4</text>
<text x="111.1" y="134.1">AC8</text>
<text x="112.3" y="137.9">E1</text>
<text x="159.7" y="132.3">B3</text>
<text x="192.2" y="132.9">H_LOCK# 3</text>
<text x="112.3" y="139.7">E2</text>
<text x="112.3" y="141.6">E4</text>
<text x="159.7" y="139.7">D8</text>
<text x="159.7" y="141.6">G8</text>
<text x="159.7" y="143.4">B8</text>
<text x="192.2" y="138.4">H_REQ#[4:0] 3</text>
<text x="111.8" y="149">W1</text>
<text x="112.2" y="147.1">U1</text>
<text x="112.3" y="145.3">Y1</text>
<text x="159.7" y="145.3">F8</text>
<text x="159.7" y="147.1">A8</text>
<text x="192.2" y="149.6">H_RS#[2:0] 3</text>
<text x="60.1" y="153.3">2</text>
<text x="60.1" y="155.1">2</text>
<text x="62.2" y="153.3">CLK_MCH_BCLK</text>
<text x="62.2" y="155.1">CLK_MCH_BCLK#</text>
<text x="111" y="154.5">AG1</text>
<text x="111" y="152.7">AG2</text>
<text x="159.7" y="150.8">B4</text>
<text x="159.7" y="152.7">E6</text>
<text x="159.7" y="154.5">D6</text>
<text x="159.7" y="158.3">E3</text>
<text x="159.7" y="160.1">E7</text>
<text x="192.2" y="158.8">H_CPUSLP#</text>
<text x="192.2" y="160.7">H_TRDY# 3</text>
<text x="203.2" y="158.8">3,14</text>
<text x="219.6" y="177.9">Size</text>
<text x="227" y="177.9">Document Number</text>
<text x="280.9" y="177.9">R ev</text>
<text x="219.6" y="183.5">Date:</text>
<text x="227" y="183.5">Monday, August 21, 2006</text>
<text x="256.7" y="183.5">Sheet</text>
<text x="265.9" y="183.9">6</text>
<text x="271.6" y="183.5">of</text>
<text x="277.1" y="183.5">35</text>
<text x="282.6" y="180.2">1A</text>
</g>
<g font-size="1.7" fill="#000080">
<text x="115.7" y="15.1">U39A</text>
<text x="30.5" y="18.9">R686</text>
<text x="30.5" y="20.7">24.9/F_4</text>
<text x="30.5" y="41.1">R687</text>
<text x="30.5" y="42.9">54.9/F_4</text>
<text x="30.5" y="63.3">R688</text>
<text x="30.5" y="65.2">221/F_4</text>
<text x="30.5" y="76.3">R690</text>
<text x="39.8" y="76.3">C808</text>
<text x="223.3" y="72.6">R689</text>
<text x="223.3" y="74.5">100/F_4</text>
<text x="30.5" y="78.2">100/F_4</text>
<text x="39.8" y="80">.1U-10V_4</text>
<text x="212.2" y="83.7">C809</text>
<text x="167.7" y="85.6">R692</text>
<text x="178.8" y="85.6">0_4</text>
<text x="212.2" y="85.6">.1U-10V_4</text>
<text x="223.3" y="85.6">R691</text>
<text x="223.3" y="87.5">200/F_4</text>
<text x="30.5" y="98.6">R693</text>
<text x="30.5" y="100.4">54.9/F_4</text>
<text x="212.2" y="100.4">C810</text>
<text x="212.2" y="102.3">.1U-10V_4</text>
<text x="30.5" y="120.8">R694</text>
<text x="30.5" y="122.7">221/F_4</text>
<text x="30.5" y="133.8">R695</text>
<text x="30.5" y="135.7">100/F_4</text>
<text x="39.8" y="133.8">C811</text>
<text x="39.8" y="137.5">.1U-10V_4</text>
<text x="30.5" y="154.2">R696</text>
<text x="76.8" y="150.5">T219</text>
<text x="30.5" y="156.1">24.9/F_4</text>
<text x="76.8" y="157.9">T220</text>
<text x="115.7" y="163.5">Calistoga</text>
</g>
<g font-size="1.7" fill="#004080">
<text x="116.7" y="18.1">H_D#_0</text>
<text x="116.7" y="20">H_D#_1</text>
<text x="116.7" y="21.9">H_D#_2</text>
<text x="116.7" y="23.7">H_D#_3</text>
<text x="151.2" y="18.1">H_A#_3</text>
<text x="151.2" y="20">H_A#_4</text>
<text x="151.2" y="21.9">H_A#_5</text>
<text x="151.2" y="23.7">H_A#_6</text>
<text x="116.7" y="25.5">H_D#_4</text>
<text x="116.7" y="27.4">H_D#_5</text>
<text x="116.7" y="29.3">H_D#_6</text>
<text x="151.2" y="25.5">H_A#_7</text>
<text x="151.2" y="27.4">H_A#_8</text>
<text x="151.2" y="29.3">H_A#_9</text>
<text x="116.7" y="31.1">H_D#_7</text>
<text x="116.7" y="32.9">H_D#_8</text>
<text x="116.7" y="34.8">H_D#_9</text>
<text x="150.2" y="31.1">H_A#_10</text>
<text x="150.2" y="32.9">H_A#_11</text>
<text x="150.2" y="34.8">H_A#_12</text>
<text x="116.7" y="36.7">H_D#_10</text>
<text x="116.7" y="38.5">H_D#_11</text>
<text x="116.7" y="40.4">H_D#_12</text>
<text x="150.2" y="36.7">H_A#_13</text>
<text x="150.2" y="38.5">H_A#_14</text>
<text x="150.2" y="40.4">H_A#_15</text>
<text x="116.7" y="42.2">H_D#_13</text>
<text x="116.7" y="44.1">H_D#_14</text>
<text x="116.7" y="45.9">H_D#_15</text>
<text x="116.7" y="47.8">H_D#_16</text>
<text x="150.2" y="42.2">H_A#_16</text>
<text x="150.2" y="44.1">H_A#_17</text>
<text x="150.2" y="45.9">H_A#_18</text>
<text x="150.2" y="47.8">H_A#_19</text>
<text x="116.7" y="49.7">H_D#_17</text>
<text x="116.7" y="51.5">H_D#_18</text>
<text x="116.7" y="53.4">H_D#_19</text>
<text x="150.2" y="49.7">H_A#_20</text>
<text x="150.2" y="51.5">H_A#_21</text>
<text x="150.2" y="53.4">H_A#_22</text>
<text x="116.7" y="55.2">H_D#_20</text>
<text x="116.7" y="57.1">H_D#_21</text>
<text x="116.7" y="58.9">H_D#_22</text>
<text x="150.2" y="55.2">H_A#_23</text>
<text x="150.2" y="57.1">H_A#_24</text>
<text x="150.2" y="58.9">H_A#_25</text>
<text x="116.7" y="60.8">H_D#_23</text>
<text x="116.7" y="62.6">H_D#_24</text>
<text x="116.7" y="64.5">H_D#_25</text>
<text x="150.2" y="60.8">H_A#_26</text>
<text x="150.2" y="62.6">H_A#_27</text>
<text x="150.2" y="64.5">H_A#_28</text>
<text x="116.7" y="66.4">H_D#_26</text>
<text x="116.7" y="68.2">H_D#_27</text>
<text x="116.7" y="70">H_D#_28</text>
<text x="116.7" y="71.9">H_D#_29</text>
<text x="150.2" y="66.4">H_A#_29</text>
<text x="150.2" y="68.2">H_A#_30</text>
<text x="150.2" y="70">H_A#_31</text>
<text x="116.7" y="73.8">H_D#_30</text>
<text x="116.7" y="75.6">H_D#_31</text>
<text x="116.7" y="77.5">H_D#_32</text>
<text x="146.6" y="75.6">H_ADSTB#_0</text>
<text x="146.6" y="77.5">H_ADSTB#_1</text>
<text x="150.8" y="73.8">H_ADS#</text>
<text x="116.7" y="79.3">H_D#_33</text>
<text x="116.7" y="81.2">H_D#_34</text>
<text x="116.7" y="83">H_D#_35</text>
<text x="148.8" y="79.3">H_VREF_0</text>
<text x="150.3" y="83">H_BPRI#</text>
<text x="150.7" y="81.2">H_BNR#</text>
<text x="116.7" y="84.9">H_D#_36</text>
<text x="116.7" y="86.8">H_D#_37</text>
<text x="116.7" y="88.6">H_D#_38</text>
<text x="147.3" y="86.8">H_CPURST#</text>
<text x="148.5" y="84.9">H_BREQ#0</text>
<text x="149.6" y="88.6">H_DBSY#</text>
<text x="116.7" y="90.4">H_D#_39</text>
<text x="116.7" y="92.3">H_D#_40</text>
<text x="116.7" y="94.2">H_D#_41</text>
<text x="148.5" y="90.4">H_DEFER#</text>
<text x="149.1" y="92.3">H_DPWR#</text>
<text x="149.5" y="94.2">H_DRDY#</text>
<text x="116.7" y="96">H_D#_42</text>
<text x="116.7" y="97.8">H_D#_43</text>
<text x="116.7" y="99.7">H_D#_44</text>
<text x="116.7" y="101.6">H_D#_45</text>
<text x="148.3" y="99.7">H_DINV#_0</text>
<text x="148.3" y="101.6">H_DINV#_1</text>
<text x="148.8" y="96">H_VREF_1</text>
<text x="116.7" y="103.4">H_D#_46</text>
<text x="116.7" y="105.3">H_D#_47</text>
<text x="116.7" y="107.1">H_D#_48</text>
<text x="148.3" y="103.4">H_DINV#_2</text>
<text x="148.3" y="105.3">H_DINV#_3</text>
<text x="116.7" y="109">H_D#_49</text>
<text x="116.7" y="110.8">H_D#_50</text>
<text x="116.7" y="112.7">H_D#_51</text>
<text x="146.6" y="109">H_DSTBN#_0</text>
<text x="146.6" y="110.8">H_DSTBN#_1</text>
<text x="146.6" y="112.7">H_DSTBN#_2</text>
<text x="116.7" y="114.6">H_D#_52</text>
<text x="116.7" y="116.4">H_D#_53</text>
<text x="116.7" y="118.3">H_D#_54</text>
<text x="146.6" y="114.6">H_DSTBN#_3</text>
<text x="146.6" y="118.3">H_DSTBP#_0</text>
<text x="116.7" y="120.1">H_D#_55</text>
<text x="116.7" y="122">H_D#_56</text>
<text x="116.7" y="123.8">H_D#_57</text>
<text x="116.7" y="125.7">H_D#_58</text>
<text x="146.6" y="120.1">H_DSTBP#_1</text>
<text x="146.6" y="122">H_DSTBP#_2</text>
<text x="146.6" y="123.8">H_DSTBP#_3</text>
<text x="116.7" y="127.5">H_D#_59</text>
<text x="116.7" y="129.4">H_D#_60</text>
<text x="116.7" y="131.2">H_D#_61</text>
<text x="150.1" y="131.2">H_HITM#</text>
<text x="151.6" y="129.4">H_HIT#</text>
<text x="116.7" y="133.1">H_D#_62</text>
<text x="116.7" y="134.9">H_D#_63</text>
<text x="149.6" y="133.1">H_LOCK#</text>
<text x="116.7" y="138.7">H_XRCOMP</text>
<text x="116.7" y="140.5">H_XSCOMP</text>
<text x="116.7" y="142.4">H_XSWING</text>
<text x="148.6" y="140.5">H_REQ#_0</text>
<text x="148.6" y="142.4">H_REQ#_1</text>
<text x="116.7" y="146.1">H_YRCOMP</text>
<text x="116.7" y="147.9">H_YSCOMP</text>
<text x="116.7" y="149.8">H_YSWING</text>
<text x="148.6" y="144.2">H_REQ#_2</text>
<text x="148.6" y="146.1">H_REQ#_3</text>
<text x="148.6" y="147.9">H_REQ#_4</text>
<text x="116.7" y="155.3">H_CLKIN#</text>
<text x="116.7" y="153.5">H_CLKIN</text>
<text x="150" y="151.7">H_RS#_0</text>
<text x="150" y="153.5">H_RS#_1</text>
<text x="150" y="155.3">H_RS#_2</text>
<text x="147.4" y="159.1">H_SLPCPU#</text>
<text x="149.6" y="160.9">H_TRDY#</text>
</g>
<g font-size="1.3">
<text x="36" y="7.6">5</text>
<text x="91.7" y="7.6">4</text>
<text x="147.3" y="7.6">3</text>
<text x="202.9" y="7.6">2</text>
<text x="258.5" y="7.6">1</text>
<text x="6.8" y="31.3">D</text>
<text x="286.8" y="31.3">D</text>
<text x="6.8" y="75.3">C</text>
<text x="286.8" y="75.3">C</text>
<text x="6.8" y="119.4">B</text>
<text x="286.8" y="119.4">B</text>
<text x="6.8" y="163.4">A</text>
<text x="286.8" y="163.4">A</text>
<text x="36" y="185.6">5</text>
<text x="91.7" y="185.6">4</text>
<text x="147.3" y="185.6">3</text>
<text x="202.9" y="185.6">2</text>
<text x="258.5" y="185.6">1</text>
</g>
</svg>
